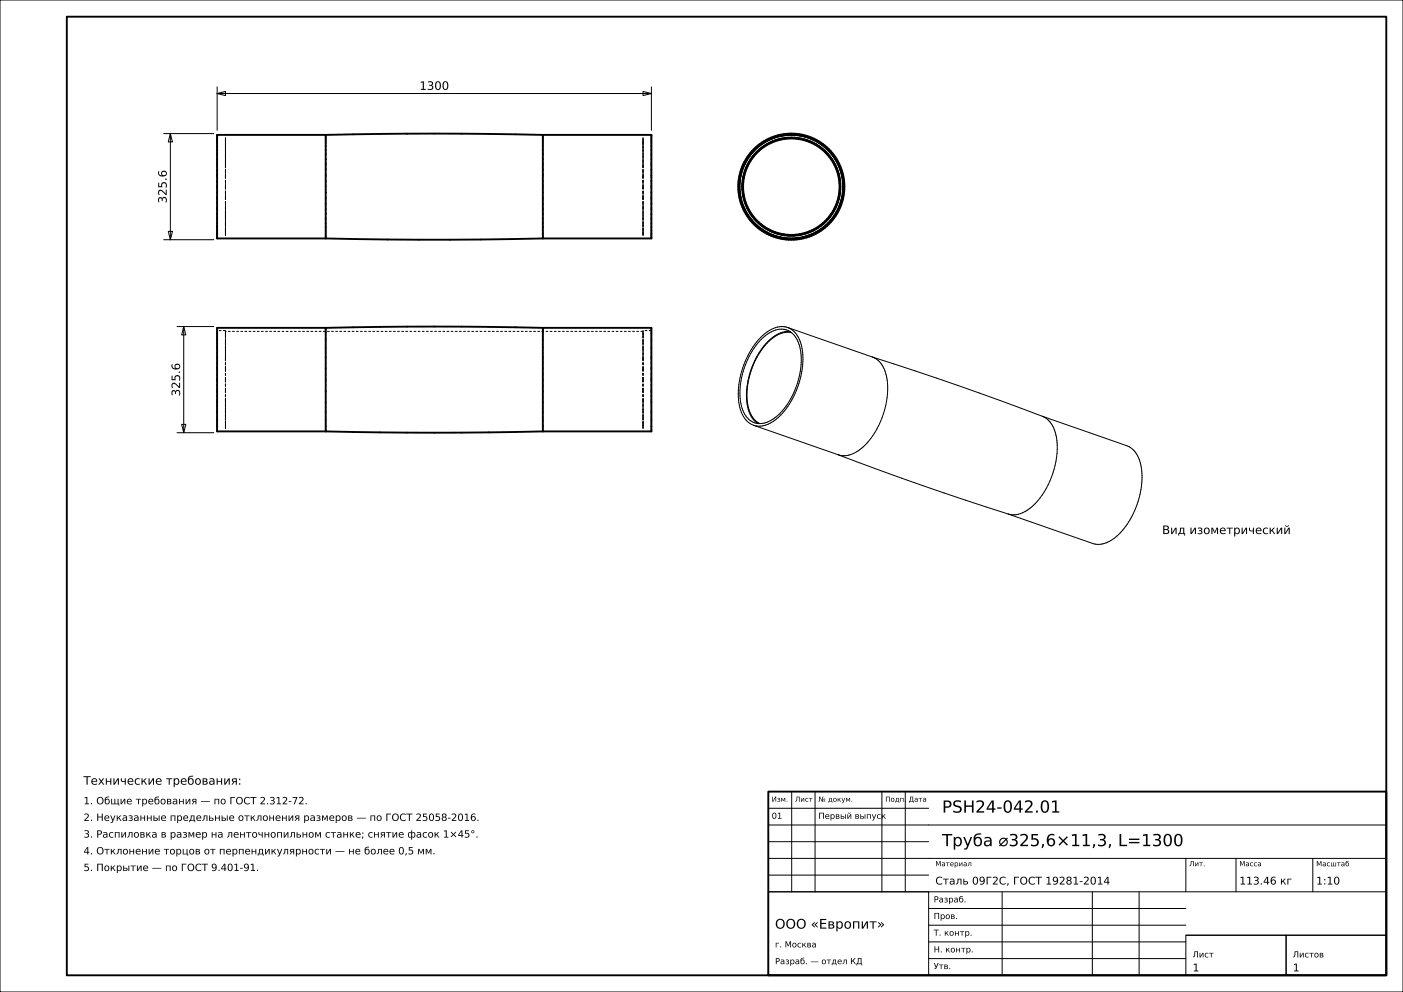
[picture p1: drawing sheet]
<svg xmlns="http://www.w3.org/2000/svg" width="420mm" height="297mm" viewBox="0 0 420 297" stroke-linecap="round" stroke-linejoin="round" font-family="sans-serif">
<g fill="none" stroke="#000" stroke-width=".3">
<path d="M0 0h420v297h-420zM49 40h15M51 40l.6 2.5h-1.2zM51 40v31.8M65 28l2.5-.6v1.2zM65 26v13M65 28h130M192.5 27.4l2.5 .6-2.5 .6zM195 26v13M49 71.8h15M50.4 69.3h1.2l-.6 2.5zM53 97.8h11"/>
<path d="M55 97.8l.6 2.5h-1.2zM55 97.8v31.8M235.8 98.1l-.9-.3a8.4 8.4 0 0 0-7.2 3.2 24.6 24.6 0 0 0-6.2 21.1 7.1 7.1 0 0 0 4.1 5.2M235.8 98.1a8.2 8.2 0 0 1 4.5 7.5 24.6 24.6 0 0 1-8.3 20.2 7 7 0 0 1-6.4 1.5M235.8 98.1l25.4 8.8a8.2 8.2 0 0 1 4.5 7.6 23.6 23.6 0 0 1-9.2 20.8l-2.8 1h-2.5l-25.6-9M236.5 99.3a9.5 9.5 0 0 0-7.8 4.3 22.9 22.9 0 0 0-4.6 19.4 7 7 0 0 0 2.8 3.8M236.9 99.6a8.5 8.5 0 0 0-7.8 3.8 22.7 22.7 0 0 0-4.9 19.1 6.6 6.6 0 0 0 3.2 4.3M237 99.6a5.7 5.7 0 0 0-7.3 .5 22.6 22.6 0 0 0-7.5 22.1 5.7 5.7 0 0 0 5.3 4.6M237 99.6a11.6 11.6 0 0 1 2.7 10.3 22.1 22.1 0 0 1-8.7 15.8 7.1 7.1 0 0 1-3.5 1.1M261.1 106.9a790.7 790.7 0 0 1 51.9 18.2 9.8 9.8 0 0 1 3.5 8.4 23.2 23.2 0 0 1-9.3 19.5 6.4 6.4 0 0 1-5.3 .9 931.1 931.1 0 0 1-51-17.8M53 129.6h11M54.4 127.1h1.2l-.6 2.5z"/>
<path d="M312 124.6l25.3 8.8a8.2 8.2 0 0 1 4.5 7.6 24.6 24.6 0 0 1-8.3 20.2 7 7 0 0 1-6.4 1.5l-25.3-8.8M237 237v30M244 237v30M264 237v30M271 237v30M230 257h185M230 252h48M230 247h185M230 242h48M355 257v10M370 257v10M393 257v10"/>
<path d="M230 267h48v25h-48zM230 267h185M230 262h48M278 277h77M278 272h77M300 267v25M327 267v25M341 267v25M278 287h77M278 282h77M355 280h30v12h-30zM355 280h60"/>
<path d="M385 280h30v12h-30z"/>
</g>
<g fill="none" stroke="#000" stroke-width=".56">
<path d="M20 5h395v287h-395zM97.5 40.4h-32.5v31h32.5M97.5 40.4v31M97.5 40.4a1354.3 1354.3 0 0 1 65 0M162.5 40.4h32.5v31h-32.5M162.5 40.4v31M97.5 71.4l27.9 .4 37.1-.4M97.5 98.2h-32.5v31h32.5M97.5 98.2v31M97.5 98.2a1354.3 1354.3 0 0 1 65 0M162.5 98.2h32.5v31h-32.5M162.5 98.2v31"/>
<path d="M97.5 129.2a1354.4 1354.4 0 0 0 65 0M230 237h185v55h-185z"/>
<circle cx="236.9" cy="55.9" r="15.9"/>
<circle cx="236.9" cy="55.9" r="15.5"/>
<circle cx="236.9" cy="55.9" r="14.7"/>
<circle cx="236.9" cy="55.9" r="14.4"/>
</g>
<g fill="none" stroke="#000" stroke-width=".3" stroke-dasharray=".7 .5" stroke-linecap="butt">
<path d="M65 59.3v-3.4M65 55.9v-3.5M65 52.4v-3.2M65 49.2v-3M65 46.2v-2.4M65 43.8v-1.9M65 41.9v-1.1M65 40.8v-.4M65 55.9v1.6M65 57.5v1.7M65 59.2v1.5M65 59.2v-3.3"/>
<path d="M65 55.9v-3.3M65 52.6v-3.1M65 49.5v-2.8M65 46.7v-2.3M65 44.4v-1.8M65 42.6v-1M65 41.6v-.4M65 41.2v.1M65 41.3v.3M65 41.6v.4M65 42v.6M65 42.6v.8"/>
<path d="M65 43.4v1M65 44.4v1.1M65 45.5v1.2M65 46.7v1.4M65 48.1v1.4M65 49.5v1.5M65 51v1.6M65 52.6v1.6M65 54.2v1.7M67.5 55.9v1.6M67.5 57.5v1.7M67.5 59.2v1.5"/>
<path d="M67.5 59.2v-3.3M67.5 55.9v-3.3M67.5 52.6v-3.1M67.5 49.5v-2.8M67.5 46.7v-2.3M67.5 44.4v-1.8M67.5 42.6v-1M67.5 41.6v-.4M67.5 41.2v.1M67.5 41.3v.3M67.5 41.6v.4M67.5 42v.6"/>
<path d="M67.5 42.6v.8M67.5 43.4v1M67.5 44.4v1.1M67.5 45.5v1.2M67.5 46.7v1.4M67.5 48.1v1.4M67.5 49.5v1.5M67.5 51v1.6M67.5 52.6v1.6M67.5 54.2v1.7M67.5 57.5v1.6M67.5 59.1v1.6"/>
<path d="M67.5 59.1v-3.2M67.5 55.9v-3.2M67.5 52.7v-3.1M67.5 49.6v-2.7M67.5 46.9v-2.3M67.5 44.6v-1.7M67.5 42.9v-1.1M67.5 41.8v-.4M67.5 41.4v.1M67.5 41.5v.3M67.5 41.8v.5M67.5 42.3v.6"/>
<path d="M67.5 42.9v.8M67.5 43.7v.9M67.5 44.6v1.1M67.5 45.7v1.2M67.5 46.9v1.3M67.5 48.2v1.4M67.5 49.6v1.5M67.5 51.1v1.6M67.5 52.7v1.6M67.5 54.3v1.6M97.5 59.3v-3.4M97.5 55.9v-3.5"/>
<path d="M97.5 52.4v-3.2M97.5 49.2v-3M97.5 46.2v-2.4M97.5 43.8v-1.9M97.5 41.9v-1.1M97.5 40.8v-.4M162.5 59.3v-3.4M162.5 55.9v-3.5M162.5 52.4v-3.2M162.5 49.2v-3M162.5 46.2v-2.4M162.5 43.8v-1.9"/>
<path d="M162.5 41.9v-1.1M162.5 40.8v-.4M192.5 55.9v1.6M192.5 57.5v1.6M192.5 59.1v1.6M192.5 59.1v-3.2M192.5 55.9v-3.2M192.5 52.7v-3.1M192.5 49.6v-2.7M192.5 46.9v-2.3M192.5 44.6v-1.7M192.5 42.9v-1.1"/>
<path d="M192.5 41.8v-.4M192.5 41.4v.1M192.5 41.5v.3M192.5 41.8v.5M192.5 42.3v.6M192.5 42.9v.8M192.5 43.7v.9M192.5 44.6v1.1M192.5 45.7v1.2M192.5 46.9v1.3M192.5 48.2v1.4M192.5 49.6v1.5"/>
<path d="M192.5 51.1v1.6M192.5 52.7v1.6M192.5 54.3v1.6M192.5 57.5v1.7M192.5 59.2v1.5M192.5 59.2v-3.3M192.5 55.9v-3.3M192.5 52.6v-3.1M192.5 49.5v-2.8M192.5 46.7v-2.3M192.5 44.4v-1.8M192.5 42.6v-1"/>
<path d="M192.5 41.6v-.4M192.5 41.2v.1M192.5 41.3v.3M192.5 41.6v.4M192.5 42v.6M192.5 42.6v.8M192.5 43.4v1M192.5 44.4v1.1M192.5 45.5v1.2M192.5 46.7v1.4M192.5 48.1v1.4M192.5 49.5v1.5"/>
<path d="M192.5 51v1.6M192.5 52.6v1.6M192.5 54.2v1.7M195 55.9v1.6M195 57.5v1.7M195 59.2v1.5M195 59.2v-3.3M195 55.9v-3.3M195 52.6v-3.1M195 49.5v-2.8M195 46.7v-2.3M195 44.4v-1.8"/>
<path d="M195 42.6v-1M195 41.6v-.4M195 41.2v.1M195 41.3v.3M195 41.6v.4M195 42v.6M195 42.6v.8M195 43.4v1M195 44.4v1.1M195 45.5v1.2M195 46.7v1.4M195 48.1v1.4"/>
<path d="M195 49.5v1.5M195 51v1.6M195 52.6v1.6M195 54.2v1.7M195 59.3v-3.4M195 55.9v-3.5M195 52.4v-3.2M195 49.2v-3M195 46.2v-2.4M195 43.8v-1.9M195 41.9v-1.1M195 40.8v-.4"/>
<path d="M221.4 55.9v-1M221.4 55.6v-1M221.4 56.5v-.9M221.4 56.9v-1M221.4 54.9l.1-1M221.4 54.6l.2-1M221.5 57.5l-.1-1M221.5 57.9l-.1-1M221.5 53.9l.2-1M221.6 53.6l.1-1M221.6 58.5l-.1-1M221.7 58.9l-.2-1"/>
<path d="M221.7 52.9l.2-.9M221.7 52.6l.3-.9M221.8 59.5l-.2-1M221.9 59.8l-.2-.9M221.9 52l.3-1M222 51.7l.3-1M222.2 51l.3-.9M222.2 55.9v-1M222.2 56.9v-1M222.2 54.9l.1-.9M222.3 50.7l.3-.9M222.3 57.8l-.1-.9"/>
<path d="M222.3 54l.2-1M222.5 56.4v-1M222.5 55.4v-.9M222.5 58.8l-.2-1M222.5 53l.2-.9M222.5 57.3v-.9M222.5 54.5l.1-1M222.5 50.1l.4-.9M222.6 49.8l.4-.9M222.6 58.3l-.1-1M222.6 53.5l.2-.9M222.7 59.7l-.2-.9"/>
<path d="M222.7 52.1l.3-.9M222.8 59.2l-.2-.9M222.8 52.6l.3-.9M222.9 49.2l.5-.9M223 51.2l.3-.9M223 48.9l.5-.9M223.1 51.7l.3-.9M223.3 50.3l.4-.9M223.4 48.3l.5-.9M223.4 50.8l.4-.9M223.5 48l.5-.8M223.7 49.4l.5-.9"/>
<path d="M223.8 49.9l.4-.9M223.9 47.4l.6-.8M224 47.2l.6-.8M224.2 48.5l.5-.8M224.2 49l.5-.8M224.5 46.6l.6-.8M224.6 46.4l.7-.8M224.7 47.7l.5-.8M224.7 48.2l.5-.8M225.1 45.8l.7-.7M225.2 47.4l.6-.8M225.2 46.9l.6-.7"/>
<path d="M225.3 45.6l.6-.7M225.8 45.1l.7-.7M225.8 46.6l.6-.7M225.8 46.2l.7-.7M225.9 44.9l.7-.6M226.4 45.9l.7-.6M226.5 44.4l.7-.6M226.5 45.5l.7-.7M226.6 44.3l.8-.7M227.1 45.3l.7-.7M227.2 44.8l.7-.6M227.2 43.8l.8-.6"/>
<path d="M227.4 43.6l.8-.6M227.8 44.6l.8-.5M227.9 44.2l.8-.5M228 43.2l.9-.6M228.2 43l.8-.5M228.6 44.1l.8-.6M228.7 43.7l.8-.5M228.9 42.6l.8-.5M229 42.5l.9-.5M229.4 43.5l.8-.4M229.5 43.2l.9-.5M229.7 42.1l.9-.4"/>
<path d="M229.9 42l.9-.4M230.2 43.1l.9-.4M230.4 42.7l.9-.4M230.6 41.7l.9-.4M230.8 41.6l.9-.3M231.1 42.7l.9-.4M231.3 42.3l.9-.3M231.5 41.3l1-.3M231.7 41.3l1-.3M232 42.3l.9-.3M232.2 42l.9-.3M232.5 41l.9-.2"/>
<path d="M232.7 41l.9-.3M232.9 42l.9-.2M233.1 41.7l.9-.2M233.4 40.8l1-.2M233.6 40.7l1-.1M233.8 41.8l.9-.2M234 41.5l1-.2M234.4 40.6l1-.1M234.6 40.6l1-.2M234.7 41.6l1-.1M235 41.3l.9-.1M235.4 40.5l1-.1"/>
<path d="M235.6 40.4h1M235.7 41.5l1-.1M235.9 41.2h1M236.4 40.4h1M236.6 40.4h.9M236.7 41.4l.9 .1M236.9 41.2h1M237.4 40.4l1 .1M237.5 40.4l1 .1M237.6 41.5h1M237.9 41.2l.9 .1M238.4 40.5l1 .1"/>
<path d="M238.5 40.5l1 .1M238.6 41.5l.9 .2M238.8 41.3l1 .2M239.4 40.6l.9 .2M239.5 41.7l.9 .2M239.5 40.6l1 .2M239.8 41.5l.9 .2M240.3 40.8l1 .2M240.4 41.9l1 .3M240.5 40.8l.9 .3M240.7 41.7l.9 .3M241.3 41l.9 .3"/>
<path d="M241.4 42.2l.9 .3M241.4 41.1l1 .3M241.6 42l.9 .3M242.2 41.3l1 .4M242.3 42.5l.8 .4M242.4 41.4l.9 .4M242.5 42.3l.9 .4M243.1 42.9l.9 .4M243.2 41.7l.9 .4M243.3 41.8l.9 .4M243.4 42.7l.8 .5M244 43.3l.8 .5"/>
<path d="M244.1 42.1l.8 .5M244.2 42.2l.8 .5M244.2 43.2l.9 .5M244.8 43.8l.8 .5M244.9 42.6l.9 .6M245 42.7l.8 .5M245.1 43.7l.7 .5M245.6 44.3l.7 .6M245.8 43.2l.8 .6M245.8 44.2l.8 .6M246.3 44.9l.7 .7M246.6 43.8l.7 .6"/>
<path d="M246.6 44.8l.7 .7M246.6 43.8l.8 .7M247 45.6l.7 .7M247.3 45.5l.6 .7M247.3 44.4l.7 .7M247.4 44.5l.7 .7M247.7 46.3l.6 .7M247.9 46.2l.7 .7M248 45.1l.7 .7M248.1 45.2l.6 .7M248.3 47l.6 .8M248.6 46.9l.5 .8"/>
<path d="M248.7 45.8l.6 .8M248.7 45.9l.7 .8M248.9 47.8l.5 .8M249.1 47.7l.5 .8M249.3 46.6l.6 .8M249.4 46.7l.5 .8M249.4 48.6l.4 .8M249.6 48.5l.5 .9M249.8 49.4l.4 .9M249.9 47.4l.5 .9M249.9 47.5l.5 .8M250.1 49.4l.4 .9"/>
<path d="M250.2 50.3l.4 .9M250.4 48.3l.5 .9M250.5 50.3l.3 .9M250.6 51.2l.2 .9M250.8 51.2l.3 .9M250.8 59.7l-.2 .9M250.8 52.1l.3 .9M250.9 49.2l.4 .9M251.1 58.7l-.3 1M251.1 53l.1 1M251.1 59.7l-.3 .9M251.1 52.1l.2 .9"/>
<path d="M251.2 57.8l-.1 .9M251.2 54l.1 .9M251.3 50.1l.3 .9M251.3 56.8l-.1 1M251.3 54.9v1M251.3 58.8l-.2 .9M251.3 53l.2 1M251.3 55.9v.9M251.5 57.8l-.2 1M251.5 54l.1 .9M251.6 56.9l-.1 .9M251.6 54.9v1"/>
<path d="M251.6 55.9v1M251.6 51l.3 1M251.9 59.8l-.3 1M251.9 52l.2 .9M251.9 59.7l-.3 1M252.1 58.9l-.2 .9M252.1 52.9l.2 1M252.1 58.8l-.2 .9M252.3 57.9l-.2 1M252.3 53.9l.1 1M252.3 57.8l-.2 1M252.4 56.9l-.1 1"/>
<path d="M252.4 54.9v1M252.4 56.9l-.1 .9M252.4 55.9v1M65 71.4v-.4M65 71v-1.1M65 69.9v-1.9M65 68v-2.4M65 65.6v-3M65 62.6v-3.3M65 60.7v1.6M65 62.3v1.4M65 63.7v1.4"/>
<path d="M65 65.1v1.2M65 66.3v1.1M65 67.4v.9M65 68.3v.8M65 69.1v.7M65 69.8v.4M65 70.2v.3M65 70.5v.1M65 70.6v-.4M65 70.2v-1.1M65 69.1v-1.7M65 67.4v-2.3"/>
<path d="M65 65.1v-2.8M65 62.3v-3.1M67.5 60.7v1.6M67.5 62.3v1.4M67.5 63.7v1.4M67.5 65.1v1.2M67.5 66.3v1.1M67.5 67.4v.9M67.5 68.3v.8M67.5 69.1v.7M67.5 69.8v.4M67.5 70.2v.3"/>
<path d="M67.5 70.5v.1M67.5 70.6v-.4M67.5 70.2v-1.1M67.5 69.1v-1.7M67.5 67.4v-2.3M67.5 65.1v-2.8M67.5 62.3v-3.1M67.5 60.7v1.5M67.5 62.2v1.4M67.5 63.6v1.3M67.5 64.9v1.2M67.5 66.1v1.1"/>
<path d="M67.5 67.2v.9M67.5 68.1v.8M67.5 68.9v.6M67.5 69.5v.5M67.5 70v.2M67.5 70.2v.1M67.5 70.3v-.3M67.5 70v-1.1M67.5 68.9v-1.7M67.5 67.2v-2.3M67.5 64.9v-2.7M67.5 62.2v-3.1"/>
<path d="M97.5 71.4v-.4M97.5 71v-1.1M97.5 69.9v-1.9M97.5 68v-2.4M97.5 65.6v-3M97.5 62.6v-3.3M162.5 71.4v-.4M162.5 71v-1.1M162.5 69.9v-1.9M162.5 68v-2.4M162.5 65.6v-3M162.5 62.6v-3.3"/>
<path d="M192.5 60.7v1.5M192.5 62.2v1.4M192.5 63.6v1.3M192.5 64.9v1.2M192.5 66.1v1.1M192.5 67.2v.9M192.5 68.1v.8M192.5 68.9v.6M192.5 69.5v.5M192.5 70v.2M192.5 70.2v.1M192.5 70.3v-.3"/>
<path d="M192.5 70v-1.1M192.5 68.9v-1.7M192.5 67.2v-2.3M192.5 64.9v-2.7M192.5 62.2v-3.1M192.5 60.7v1.6M192.5 62.3v1.4M192.5 63.7v1.4M192.5 65.1v1.2M192.5 66.3v1.1M192.5 67.4v.9M192.5 68.3v.8"/>
<path d="M192.5 69.1v.7M192.5 69.8v.4M192.5 70.2v.3M192.5 70.5v.1M192.5 70.6v-.4M192.5 70.2v-1.1M192.5 69.1v-1.7M192.5 67.4v-2.3M192.5 65.1v-2.8M192.5 62.3v-3.1M195 60.7v1.6M195 62.3v1.4"/>
<path d="M195 63.7v1.4M195 65.1v1.2M195 66.3v1.1M195 67.4v.9M195 68.3v.8M195 69.1v.7M195 69.8v.4M195 70.2v.3M195 70.5v.1M195 70.6v-.4M195 70.2v-1.1M195 69.1v-1.7"/>
<path d="M195 67.4v-2.3M195 65.1v-2.8M195 62.3v-3.1M195 71.4v-.4M195 71v-1.1M195 69.9v-1.9M195 68v-2.4M195 65.6v-3M195 62.6v-3.3M222.1 60.4l-.3-.9M222.2 60.8l-.3-1M222.4 61.4l-.3-1"/>
<path d="M222.5 61.7l-.3-.9M222.8 62.3l-.4-.9M222.9 62.6l-.4-.9M223 60.6l-.3-.9M223.1 60.1l-.3-.9M223.2 63.2l-.4-.9M223.3 61.5l-.3-.9M223.4 63.5l-.5-.9M223.4 61l-.3-.9M223.7 64l-.5-.8M223.7 62.4l-.4-.9M223.8 61.9l-.4-.9"/>
<path d="M223.9 64.3l-.5-.8M224.2 63.2l-.5-.8M224.2 62.8l-.4-.9M224.2 64.8l-.5-.8M224.5 65.2l-.6-.9M224.7 64.1l-.5-.9M224.7 63.6l-.5-.8M224.8 65.6l-.6-.8M225.1 65.9l-.6-.7M225.2 64.4l-.5-.8M225.2 64.8l-.5-.7M225.5 66.4l-.7-.8"/>
<path d="M225.8 66.7l-.7-.8M225.8 65.1l-.6-.7M225.8 65.6l-.6-.8M226.2 67.1l-.7-.7M226.4 65.8l-.6-.7M226.5 67.4l-.7-.7M226.5 66.3l-.7-.7M226.9 67.7l-.7-.6M227.1 66.5l-.7-.7M227.2 66.9l-.7-.6M227.2 68l-.7-.6M227.7 68.4l-.8-.7"/>
<path d="M227.8 67.1l-.7-.6M227.9 67.6l-.7-.7M228 68.6l-.8-.6M228.5 68.9l-.8-.5M228.6 67.7l-.8-.6M228.7 68.1l-.8-.5M228.9 69.1l-.9-.5M229.3 69.4l-.8-.5M229.4 68.2l-.8-.5M229.5 68.6l-.8-.5M229.7 69.6l-.8-.5M230.2 69.9l-.9-.5"/>
<path d="M230.2 68.7l-.8-.5M230.4 69.1l-.9-.5M230.6 70.1l-.9-.5M231.1 69.1l-.9-.4M231.1 70.3l-.9-.4M231.3 69.5l-.9-.4M231.5 70.4l-.9-.3M232 69.5l-.9-.4M232 70.6l-.9-.3M232.2 69.8l-.9-.3M232.5 70.7l-1-.3M232.9 69.8l-.9-.3"/>
<path d="M233 70.9l-1-.3M233.1 70.1l-.9-.3M233.4 71l-.9-.3M233.8 70l-.9-.2M233.9 71.1l-.9-.2M234 70.3l-.9-.2M234.4 71.2l-1-.2M234.7 70.2l-.9-.2M234.9 71.3l-1-.2M235 70.5l-1-.2M235.4 71.3l-1-.1M235.7 70.3l-1-.1"/>
<path d="M235.9 71.4l-1-.1M235.9 70.6l-.9-.1M236.4 71.4l-1-.1M236.7 70.3h-1M236.9 71.4h-1M236.9 70.6h-1M237.4 71.4h-1M237.6 70.3h-.9M237.9 70.6h-1M237.9 71.4h-1M238.4 71.3l-1 .1M238.6 70.2l-1 .1"/>
<path d="M238.8 70.5l-.9 .1M238.8 71.3l-.9 .1M239.4 71.2l-1 .1M239.5 70.1l-.9 .1M239.8 70.3l-1 .2M239.8 71.1l-1 .2M240.3 71l-.9 .2M240.4 69.9l-.9 .2M240.7 70.1l-.9 .2M240.7 70.9l-.9 .2M241.3 70.7l-1 .3M241.4 69.6l-1 .3"/>
<path d="M241.6 69.8l-.9 .3M241.7 70.6l-1 .3M242.2 70.4l-.9 .3M242.3 69.3l-.9 .3M242.5 69.5l-.9 .3M242.6 70.3l-.9 .3M243.1 68.9l-.8 .4M243.2 70.1l-1 .3M243.4 69.1l-.9 .4M243.5 69.9l-.9 .4M244 68.5l-.9 .4M244.1 69.6l-.9 .5"/>
<path d="M244.2 68.6l-.8 .5M244.4 69.5l-.9 .4M244.8 68l-.8 .5M244.9 69.1l-.8 .5M245.1 68.1l-.9 .5M245.2 69l-.8 .5M245.6 67.4l-.8 .6M245.8 68.6l-.9 .5M245.8 67.6l-.7 .5M246 68.4l-.8 .6M246.3 66.8l-.7 .6M246.6 68l-.8 .6"/>
<path d="M246.6 66.9l-.8 .7M246.8 67.8l-.8 .6M247 66.2l-.7 .6M247.3 66.3l-.7 .6M247.3 67.4l-.7 .6M247.5 67.2l-.7 .6M247.7 65.5l-.7 .7M247.9 65.6l-.6 .7M248 66.7l-.7 .7M248.2 66.5l-.7 .7M248.3 64.8l-.6 .7M248.6 64.8l-.7 .8"/>
<path d="M248.7 65.9l-.7 .8M248.8 65.8l-.6 .7M248.9 64l-.6 .8M249.1 64.1l-.5 .7M249.3 65.2l-.6 .7M249.4 63.2l-.5 .8M249.4 65l-.6 .8M249.6 63.2l-.5 .9M249.8 62.3l-.4 .9M249.9 64.3l-.6 .9M250 64.2l-.6 .8M250.1 62.4l-.5 .8"/>
<path d="M250.2 61.5l-.4 .8M250.4 63.5l-.5 .8M250.5 61.5l-.4 .9M250.5 63.4l-.5 .8M250.6 60.6l-.4 .9M250.8 60.6l-.3 .9M250.9 62.6l-.5 .9M250.9 62.5l-.4 .9M251.3 61.7l-.4 .9M251.3 61.6l-.4 .9M251.6 60.8l-.3 .9M251.6 60.7l-.3 .9"/>
<path d="M65 99v.3M65 99.3v1.1M65 99.3v-.3M65 98.2v.4M65 98.6v1.1M65 99.7v1.8M67.5 99.2v.4M67.5 99.6v1M67.5 99.6v-.4M67.5 99v.3M67.5 99.3v1.1M67.5 99.3v-.3"/>
<path d="M67.5 99h-2.5M97.5 98.2v.1M97.5 98.3v.3M97.5 98.6v.4M97.5 99v.7M97.5 99.7v.8M162.5 98.2v.1M162.5 98.3v.3M162.5 98.6v.4M162.5 99v.7M162.5 99.7v.8M192.5 99v.3"/>
<path d="M192.5 99.3v1.1M192.5 99.3v-.3M192.5 99.2v.4M192.5 99.6v1M192.5 99.6v-.4M192.5 99.2h-125M195 98.2v.4M195 98.6v1.1M195 99.7v1.8M195 99v.3M195 99.3v1.1M195 99.3v-.3"/>
<path d="M195 99h-2.5M65 100.4v1.8M65 102.2v2.3M65 104.5v2.8M65 107.3v3.1M65 110.4v3.3M65 113.7v3.2M65 116.9v3.1M65 116.9v-3.2M65 113.7v-3.3M65 110.4v-3.1M65 107.3v-2.8"/>
<path d="M65 104.5v-2.3M65 102.2v-1.8M65 100.4v-1.1M65 101.5v2.5M65 104v2.9M65 106.9v3.3M65 110.2v3.5M65 113.7v3.4M65 117.1v3.3M67.5 100.6v1.8M67.5 102.4v2.3M67.5 104.7v2.7"/>
<path d="M67.5 107.4v3M67.5 110.4v3.3M67.5 113.7v3.2M67.5 116.9v3M67.5 119.9v2.8M67.5 119.9v-3M67.5 116.9v-3.2M67.5 113.7v-3.3M67.5 110.4v-3M67.5 107.4v-2.7M67.5 104.7v-2.3M67.5 102.4v-1.8"/>
<path d="M67.5 100.6v-1M67.5 100.4v1.8M67.5 102.2v2.3M67.5 104.5v2.8M67.5 107.3v3.1M67.5 116.9v3.1M67.5 110.4v-3.1M67.5 107.3v-2.8M67.5 104.5v-2.3M67.5 102.2v-1.8M67.5 100.4v-1.1M97.5 113.7v1.7"/>
<path d="M97.5 115.4v1.7M97.5 117.1v1.7M97.5 118.8v1.6M97.5 100.5v1M97.5 101.5v1.2M97.5 102.7v1.3M97.5 104v1.4M97.5 105.4v1.5M97.5 106.9v1.6M97.5 108.5v1.7M97.5 110.2v1.7M97.5 111.9v1.8"/>
<path d="M162.5 100.5v1M162.5 101.5v1.2M162.5 102.7v1.3M162.5 104v1.4M162.5 105.4v1.5M162.5 106.9v1.6M162.5 108.5v1.7M162.5 110.2v1.7M162.5 111.9v1.8M162.5 113.7v1.7M162.5 115.4v1.7M162.5 117.1v1.7"/>
<path d="M162.5 118.8v1.6M192.5 100.4v1.8M192.5 102.2v2.3M192.5 104.5v2.8M192.5 107.3v3.1M192.5 110.4v3.3M192.5 113.7v3.2M192.5 116.9v3.1M192.5 116.9v-3.2M192.5 113.7v-3.3M192.5 110.4v-3.1M192.5 107.3v-2.8"/>
<path d="M192.5 104.5v-2.3M192.5 102.2v-1.8M192.5 100.4v-1.1M192.5 100.6v1.8M192.5 102.4v2.3M192.5 104.7v2.7M192.5 107.4v3M192.5 116.9v3M192.5 119.9v2.8M192.5 119.9v-3M192.5 110.4v-3M192.5 107.4v-2.7"/>
<path d="M192.5 104.7v-2.3M192.5 102.4v-1.8M192.5 100.6v-1M195 101.5v2.5M195 104v2.9M195 106.9v3.3M195 110.2v3.5M195 113.7v3.4M195 117.1v3.3M195 100.4v1.8M195 102.2v2.3M195 104.5v2.8"/>
<path d="M195 107.3v3.1M195 110.4v3.3M195 113.7v3.2M195 116.9v3.1M195 116.9v-3.2M195 113.7v-3.3M195 110.4v-3.1M195 107.3v-2.8M195 104.5v-2.3M195 102.2v-1.8M195 100.4v-1.1M65 120v2.8"/>
<path d="M65 122.8v2.4M65 125.2v1.7M65 126.9v1.1M65 128v.4M65 128.4v-.4M65 128v-1.1M65 126.9v-1.7M65 125.2v-2.4M65 122.8v-2.8M65 120v-3.1M65 120.4v2.9M65 123.3v2.5"/>
<path d="M65 125.8v1.8M65 127.6v1.2M65 128.8v.4M67.5 122.7v2.3M67.5 125v1.7M67.5 126.7v1M67.5 127.7v.4M67.5 128.1v-.4M67.5 127.7v-1M67.5 126.7v-1.7M67.5 125v-2.3M67.5 122.7v-2.8"/>
<path d="M67.5 120v2.8M67.5 122.8v2.4M67.5 125.2v1.7M67.5 126.9v1.1M67.5 128v.4M67.5 128.4v-.4M67.5 128v-1.1M67.5 126.9v-1.7M67.5 125.2v-2.4M67.5 122.8v-2.8M67.5 120v-3.1M97.5 120.4v1.5"/>
<path d="M97.5 121.9v1.4M97.5 123.3v1.3M97.5 124.6v1.2M97.5 125.8v1M97.5 126.8v.8M97.5 127.6v.7M97.5 128.3v.5M97.5 128.8v.3M97.5 129.1v.1M162.5 120.4v1.5M162.5 121.9v1.4M162.5 123.3v1.3"/>
<path d="M162.5 124.6v1.2M162.5 125.8v1M162.5 126.8v.8M162.5 127.6v.7M162.5 128.3v.5M162.5 128.8v.3M162.5 129.1v.1M192.5 120v2.8M192.5 122.8v2.4M192.5 125.2v1.7M192.5 126.9v1.1M192.5 128v.4"/>
<path d="M192.5 128.4v-.4M192.5 128v-1.1M192.5 126.9v-1.7M192.5 125.2v-2.4M192.5 122.8v-2.8M192.5 120v-3.1M192.5 122.7v2.3M192.5 125v1.7M192.5 126.7v1M192.5 127.7v.4M192.5 128.1v-.4M192.5 127.7v-1"/>
<path d="M192.5 126.7v-1.7M192.5 125v-2.3M192.5 122.7v-2.8M195 120.4v2.9M195 123.3v2.5M195 125.8v1.8M195 127.6v1.2M195 128.8v.4M195 120v2.8M195 122.8v2.4M195 125.2v1.7M195 126.9v1.1"/>
<path d="M195 128v.4M195 128.4v-.4M195 128v-1.1M195 126.9v-1.7M195 125.2v-2.4M195 122.8v-2.8M195 120v-3.1"/>
</g>
<g font-size="5">
<text x="282" y="243.3">PSH24-042.01</text>
<text x="282" y="253.3">Труба ⌀325,6×11,3, L=1300</text>
</g>
<text font-size="4" x="232" y="278">ООО «Европит»</text>
<g font-size="3.5">
<text x="125.6" y="26.9">1300</text>
<text x="49.9" y="60.9" transform="rotate(-90 49.9 60.9)">325.6</text>
<text x="53.9" y="118.7" transform="rotate(-90 53.9 118.7)">325.6</text>
<text x="347.9" y="159.9">Вид изометрический</text>
<text x="25" y="234.9">Технические требования:</text>
</g>
<g font-size="3.2">
<text x="280" y="264.8">Сталь 09Г2С, ГОСТ 19281-2014</text>
<text x="371" y="264.8">113.46 кг</text>
<text x="394" y="264.8">1:10</text>
<text x="357" y="290.8">1</text>
<text x="387" y="290.8">1</text>
</g>
<g font-size="3">
<text x="25" y="240.8">1. Общие требования — по ГОСТ 2.312-72.</text>
<text x="25" y="245.8">2. Неуказанные предельные отклонения размеров — по ГОСТ 25058-2016.</text>
<text x="25" y="250.8">3. Распиловка в размер на ленточнопильном станке; снятие фасок 1×45°.</text>
<text x="25" y="255.8">4. Отклонение торцов от перпендикулярности — не более 0,5 мм.</text>
<text x="25" y="260.8">5. Покрытие — по ГОСТ 9.401-91.</text>
</g>
<g font-size="2.5">
<text x="231" y="245.1">01</text>
<text x="245" y="245.1">Первый выпуск</text>
<text x="279.5" y="270.2">Разраб.</text>
<text x="279.5" y="275.1">Пров.</text>
<text x="279.5" y="280.1">Т. контр.</text>
<text x="232" y="283.6">г. Москва</text>
<text x="279.5" y="285.1">Н. контр.</text>
<text x="357" y="286.6">Лист</text>
<text x="387" y="286.6">Листов</text>
<text x="232" y="288.7">Разраб. — отдел КД</text>
<text x="279.5" y="290.1">Утв.</text>
</g>
<g font-size="2.1">
<text x="231" y="240">Изм.</text>
<text x="238" y="240">Лист</text>
<text x="245" y="240">№ докум.</text>
<text x="265" y="240">Подп.</text>
<text x="272" y="240">Дата</text>
<text x="280" y="259.3">Материал</text>
<text x="356" y="259.3">Лит.</text>
<text x="371" y="259.3">Масса</text>
<text x="394" y="259.4">Масштаб</text>
</g>
</svg>
